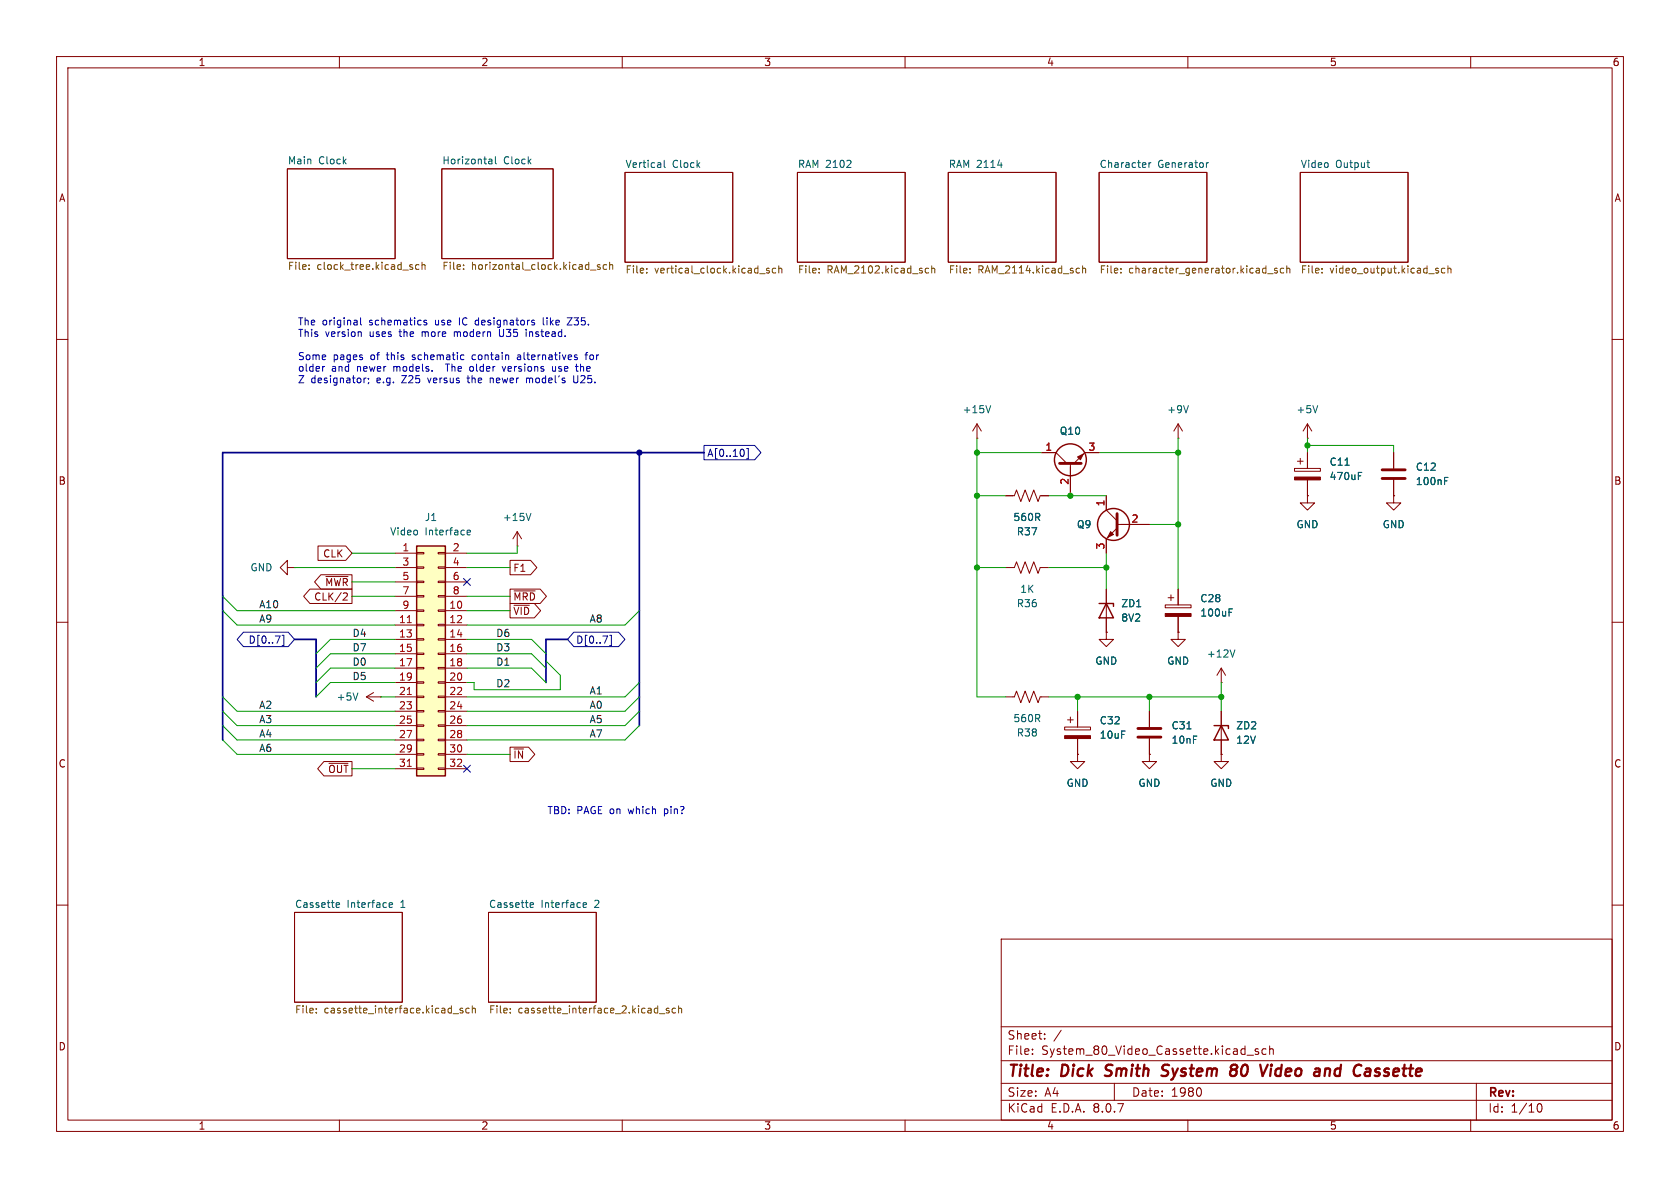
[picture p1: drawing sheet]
<svg xmlns="http://www.w3.org/2000/svg" width="297mm" height="210mm" viewBox="0 0 297 210" stroke-linecap="round" stroke-linejoin="round" font-family="sans-serif">
<g fill="none" stroke="#840000" stroke-width=".18">
<path d="M10 10h277v190h-277zM12 12h273v186h-273zM60 10v2M110 10v2M160 10v2M210 10v2M260 10v2M50.8 29.8h19v15.9h-19zM78.1 29.8h19.7v15.9h-19.7zM110.5 30.5h19v15.9h-19zM141 30.5h19v15.9h-19zM167.6 30.5h19.1v15.9h-19.1z"/>
<path d="M194.3 30.5h19.1v15.9h-19.1zM229.9 30.5h19v15.9h-19zM10 60h2M285 60h2M195.6 87.6v2.6l1.9 1.9M197.5 93.3l-1.9 2v2.5M197.5 92.7h5.7M228.9 82.8h4.5v.5h-4.5zM229.4 81.5h1M229.9 81v1M231.1 80v2.8M231.1 84.8v2.8"/>
<path d="M10 110h2M50.8 100.3v1.3l-1.3-1.3 1.3-1.2v1.2h1.3M52.1 100.3h.1M206 106.9h4.6v.5h-4.6zM206.5 105.7h1M207 105.2v1M208.3 104.1v2.8M208.3 109v2.8M285 110h2M64.8 123.2l1.2 .8M64.8 123.2h2.5M66 122.4l-1.2 .8"/>
<path d="M67.3 123.2h.1M10 160h2M52.1 161.3h19v15.9h-19zM86.4 161.3h19v15.9h-19zM177 166h108v32h-108zM285 160h2M60 198v2M110 198v2M160 198v2M177 194.5h108M177 191.5h108M177 187.5h108"/>
<path d="M177 181.5h108M182.5 186.3v.1M182.5 185.5v.1M184.7 183.6v.1M184.7 182.8v.1M187.6 182.1l-1.3 2M197 191.5v3M210 198v2M212.2 192.4l.2 .5-.2 .8M220.5 186.5h1.1M222.5 185.5l-.4-.1-.2 .2 .1 .2 .5 .2v.3h-.6M223.8 185.5l-.4-.1-.3 .3v.4l.1 .2h.6"/>
<path d="M224.5 185.5l.2-.1 .3 .1 .1 .9M224.5 184.9v1.5M260 198v2M261 191.5v6.5M271.7 195.7l.2-.5 .2-.1a.81 .81 0 0 1 .6 .6 .81 .81 0 0 1-.3 .8h-.4l-.3-.5"/>
</g>
<g fill="none" stroke="#840000" stroke-width=".4">
<path d="M195.3 190.1l.3 .1M195.6 188.4l-.1 .4 .1 .2M206.4 190a.85 .85 0 0 1-1.1 .1M206.4 188.2l-.7 .1a.46 .46 0 0 0-.2 .5 .46 .46 0 0 0 .3 .4l.6 .2M217.8 188.3l.6-.1 .3 .2v.3l-.4 .4M217.9 189.1h.4M218.3 189.1l.3 .2a.67 .67 0 0 1-.1 .7 .67 .67 0 0 1-.7 .2M224.7 188.9l-.2 1.3M224.8 188.2v.2M224.8 188.2l-.1 .1 .1 .1M224.8 188.2l.1 .1-.1 .1M225.6 189.1l-.2 .7 .4 .4"/>
<path d="M234.6 188.9l.5 .1v.2l-.1 1M243 190.1l.6 .1M243.8 188.9l-.5 .1-.2 .3 .3 .2h.3"/>
</g>
<g fill="none" stroke="#725600" stroke-width=".18">
<path d="M54.6 47.5v.1M54.6 46.8v.2M72.9 47.3v.3M74.1 46.8h-.4l-.2 .2 .1 .6h.5M74.6 46.9l.2-.1h.3l.1 .8M74.6 46.4v1.2M82 47.5v.1M82 46.8v.2M104.4 47.7h1M106.1 46.8h-.3l-.2 .2 .1 .1 .4 .2v.3h-.5M107.2 46.8h-.3l-.3 .2 .1 .6h.5M107.8 46.9l.2-.1h.3v.8"/>
<path d="M107.8 46.4v1.2M114.3 48.1v.2M114.3 47.5v.1M134.3 48.4h1M136 47.5l-.3-.1-.2 .2 .1 .2 .4 .1v.3h-.5M137.1 47.5l-.3-.1-.3 .3 .2 .5h.4M137.7 47.5l.2-.1 .3 .1v.8M137.7 47v1.3M144.8 48.1v.2M144.8 47.5v.1M163.8 47.4l.4 .1M164.2 48.2l-.4 .1"/>
<path d="M164.7 47.5l.2-.1 .3 .1 .1 .8M164.7 47v1.3M171.5 48.1v.2M171.5 47.5v.1M190.5 47.4l.3 .1M190.8 48.2l-.3 .1M191.4 47.5l.2-.1 .3 .1v.8M191.4 47v1.3M198.2 48.1v.2M198.2 47.5v.1M224.1 48.4h1M225.8 47.5l-.3-.1-.2 .2 .1 .2 .4 .1v.3h-.5"/>
<path d="M226.9 47.5l-.3-.1-.3 .3 .2 .5h.4M227.5 47.5l.2-.1 .3 .1v.8M227.5 47v1.3M233.7 48.1v.2M233.7 47.5v.1M254 47.8l.3 .1v.2l-.1 .2h-.3M254 47.4l.3 .1M255.4 47.5l-.3-.1-.3 .3 .1 .5h.5M256 47.5l.2-.1 .3 .1v.8M256 47v1.3M55.9 179v.1M55.9 178.3v.1"/>
<path d="M80.1 179.2h1M81.8 178.3l-.3-.1-.2 .2 .1 .2 .4 .1v.3h-.5M83 178.3l-.4-.1-.3 .3 .2 .5h.5M83.5 178.3l.2-.1 .3 .1v.8M83.5 177.8v1.3M90.2 179v.1M90.2 178.3v.1M116.6 179.2h.9M118.3 178.3l-.3-.1-.2 .2v.2l.5 .1v.3h-.5M119.4 178.3l-.3-.1-.3 .3 .1 .5h.5M120 178.3l.1-.1 .3 .1 .1 .8M120 177.8v1.3"/>
</g>
<g fill="none" stroke="#006464" stroke-width=".18">
<path d="M86.6 28.1l.3 .1 .1 .8M87 28.9l-.4 .1M87 28.4l-.4 .1M87.6 27.7v1.1l.2 .2M117.4 28.3v1.1l.2 .2M149.7 29.6h.7M150.4 28.5v.4M176.4 29.2h.8M203.1 28.8v.8M203.5 28.8l-.4 .2M213.3 28.8v.8M213.6 28.8l-.3 .2"/>
<path d="M241.6 28.8h.5M242 29.6h.1M237.8 82.2h.7M240.1 84.1h.5M240.1 83.5h.6M217.3 108.2h.4M217.3 107.6h.6M63.3 122.5l-.5 1.3M59.5 159.6h.4l.1 .3-.6 .1M68.8 160l.6-.1-.1-.3h-.3l-.2 .1 .1 .7h.4M93.8 159.6h.3l.2 .3-.6 .1M103.1 160l.6-.1-.1-.3h-.3l-.2 .1 .1 .7h.4"/>
<path d="M59.5 160.4h.5M93.8 160.4h.5"/>
</g>
<g fill="#840000" stroke="#840000" stroke-width=".18">
<path d="M206 108.5h4.6v.5h-4.6z"/>
<path d="M228.9 84.3h4.5v.5h-4.5z"/>
<path d="M196.3 94l.5 .5-1 .5z"/>
</g>
<path d="M197.5 90.8v3.8" fill="none" stroke="#840000" stroke-width=".51"/>
<circle cx="196.8" cy="92.7" r="2.82" fill="none" stroke="#840000" stroke-width=".25"/>
<path d="M73.7 96.5h5v40.7h-5z" fill="#ffffc2"/>
<g fill="none" stroke="#840000" stroke-width=".18">
<path d="M172.7 77.5h.1M172.7 74.9l-.7 1.3M172.7 74.9v2.6M172.7 74.9l.8 1.3M208.3 77.5h.1M208.3 74.9l-.8 1.3M208.3 74.9v2.6M208.3 74.9l.7 1.3M231.1 77.5h.1M231.1 74.9l-.7 1.3M231.1 74.9v2.6M231.1 74.9l.8 1.3"/>
<path d="M56.2 96.5h4.9l1.1 1.3-1.1 1.3h-4.9zM69.8 97.8h3.9M73.7 97.7h1.2v.2h-1.2zM77.5 97.7h1.2v.2h-1.2zM78.7 97.8h3.8M90.2 99.1h3.6l1.1 1.2-1.1 1.3h-3.6zM91.4 96.5h.1M91.4 94l-.7 1.3M91.4 94v2.5M91.4 94l.8 1.3M177.8 87.6h1.5l.4-1 .8 2 .7-2 .8 2 .8-2 .7 2 .4-1h1.5M184.1 80h2.6l1.9 1.9"/>
<path d="M189.2 81.9v5.7M194.3 80h-2.5l-1.9 1.9M195.6 87.6v2.6M195.6 95.3v2.5M198.1 92.7h5.1M231.1 87.6v1.3h1.3l-1.3 1.3-1.2-1.3h1.2M231.1 87.6h.1M231.1 80v2.8M231.1 84.8v2.8M246.4 87.6v1.3h1.2l-1.2 1.3-1.3-1.3h1.3M246.4 87.6h.1M246.4 80v2.8"/>
<path d="M246.4 84.8v2.8M54.8 104.1h7.4v2.6h-7.4l-1.1-1.3zM56.7 101.6h5.5v2.5h-5.5l-1.1-1.2zM57.6 101.9h3.9M60.9 104.8l.4 .1 .1 .3-.8 .9h.8M69.8 108h3.9M69.8 110.5h3.9M69.8 113h3.9M69.8 115.6h3.9M69.8 118.1h3.9M69.8 100.3h3.9M69.8 102.9h3.9"/>
<path d="M69.8 105.4h3.9M73.7 118h1.2v.2h-1.2zM73.7 115.4h1.2v.3h-1.2zM73.7 112.9h1.2v.3h-1.2zM73.7 110.4h1.2v.2h-1.2zM73.7 107.8h1.2v.3h-1.2zM73.7 105.3h1.2v.2h-1.2zM73.7 102.7h1.2v.3h-1.2zM73.7 100.2h1.2v.3h-1.2zM77.5 118h1.2v.2h-1.2zM77.5 115.4h1.2v.3h-1.2zM77.5 112.9h1.2v.3h-1.2z"/>
<path d="M77.5 110.4h1.2v.2h-1.2zM77.5 107.8h1.2v.3h-1.2zM77.5 105.3h1.2v.2h-1.2zM77.5 102.7h1.2v.3h-1.2zM77.5 100.2h1.2v.3h-1.2zM78.7 108h3.8M78.7 110.5h3.8M78.7 113h3.8M78.7 115.6h3.8M78.7 118.1h3.8M78.7 100.3h3.8M78.7 102.9h3.8"/>
<path d="M78.7 105.4h3.8M90.2 104.1h5.3l1.1 1.3-1.1 1.3h-5.3zM90.2 106.7h4.3l1.1 1.3-1.1 1.2h-4.3zM90.9 104.5h3.7M177.8 100.3h1.5l.4-1 .8 2 .7-2 .8 2 .8-2 .7 2 .4-1h1.5M195.6 111.8v1.2h1.2l-1.2 1.3-1.3-1.3h1.3M195.6 111.8h.1M195.6 104.1v7.7M208.3 111.8v1.2h1.2l-1.2 1.3-1.3-1.3h1.3M208.3 111.8h.1M208.3 104.1v2.8M208.3 109v2.8"/>
<path d="M215.9 118.1l-.8 1.3M215.9 118.1v2.6M215.9 118.1l.8 1.3M57.3 134.6h4.9v2.6h-4.9l-1.1-1.3zM58.2 134.9h3.3M69.8 120.7h3.9M69.8 123.2h3.9M69.8 125.7h3.9M69.8 128.3h3.9M69.8 130.8h3.9M69.8 133.4h3.9M69.8 135.9h3.9"/>
<path d="M73.7 135.8h1.2v.2h-1.2zM73.7 133.2h1.2v.3h-1.2zM73.7 130.7h1.2v.2h-1.2zM73.7 128.1h1.2v.3h-1.2zM73.7 125.6h1.2v.3h-1.2zM73.7 123.1h1.2v.2h-1.2zM73.7 120.5h1.2v.3h-1.2zM77.5 135.8h1.2v.2h-1.2zM77.5 133.2h1.2v.3h-1.2zM77.5 130.7h1.2v.2h-1.2zM77.5 128.1h1.2v.3h-1.2zM77.5 125.6h1.2v.3h-1.2z"/>
<path d="M77.5 123.1h1.2v.2h-1.2zM77.5 120.5h1.2v.3h-1.2zM78.7 120.7h3.8M78.7 123.2h3.8M78.7 125.7h3.8M78.7 128.3h3.8M78.7 130.8h3.8M78.7 133.4h3.8M78.7 135.9h3.8M90.2 132.1h3.2l1.2 1.3-1.2 1.2h-3.2zM90.9 132.4h1.7M177.8 123.2h1.5l.4-1 .8 2 .7-2 .8 2 .8-2 .7 2 .4-1h1.5"/>
<path d="M188.2 128.5h4.6v.5h-4.6zM188.7 127.3h1M189.2 126.7v1.1M190.5 133.4v1.2h1.3l-1.3 1.3-1.3-1.3h1.3M190.5 133.4h.1M190.5 125.7v2.8M190.5 130.6v2.8M203.2 133.4v1.2h1.3l-1.3 1.3-1.3-1.3h1.3M203.2 133.4h.1M203.2 125.7v2.8M203.2 130.6v2.8M215.9 120.7h.1"/>
<path d="M215.9 133.4v1.2h1.3l-1.3 1.3-1.3-1.3h1.3M215.9 133.4h.1M215.9 125.7v7.7"/>
</g>
<g fill="none" stroke="#840000" stroke-width=".25">
<path d="M73.7 96.5h5v40.7h-5zM194.3 106.7h2.5v.5M195.6 106.7l1.2 2.5h-2.5zM214.6 128.3h2.6v.5M215.9 128.3l1.3 2.5h-2.6z"/>
<circle cx="189.2" cy="81.3" r="2.82"/>
</g>
<path d="M72 110.1h.7M72 122.8h.7M72 135.5h.7" fill="none" stroke="#a90000" stroke-width=".18"/>
<g fill="none" stroke="#006464" stroke-width=".18">
<path d="M175.1 71.7l-.4 1.3M210.1 71.7l-.4 1.3M233 71.7l-.5 1.3M82.6 94.1l.6-.1-.1-.2-.3-.1-.2 .2v.6h.5M93.9 90.7l-.5 1.3M237.8 82.2h.7M240.1 84.1h.5M240.1 83.5h.6M255.4 85h.4M255.4 84.4h.6M217.3 108.2h.4M217.3 107.6h.6"/>
<path d="M218.3 114.9l-.4 1.2M209.8 128.8h.8"/>
</g>
<path d="M187.3 81.9h3.8M244.3 84.6h4.1M244.3 83.1h4.1M201.2 130.3h4M201.2 128.8h4" fill="none" stroke="#840000" stroke-width=".51"/>
<g fill="#840000" stroke="#840000" stroke-width=".18">
<path d="M190.5 80.8l1-.5-.5 1z"/>
<path d="M188.2 130h4.6v.6h-4.6z"/>
</g>
<path d="M124.5 78.7h8.9l1.1 1.3-1.1 1.3h-8.9zM131.5 79.7v.7M132 79.3h.3v1.8h-.3M43 111.8h8l1.1 1.2-1.1 1.3h-8l-1.1-1.3zM49.9 112.3h.3v1.8h-.3M81.9 102.3l1.3 1.2M83.2 102.3l-1.3 1.2M101.4 111.8h8l1.1 1.2-1.1 1.3h-8l-1.1-1.3zM107.8 112.3h.3v1.8h-.3M81.9 135.3l1.3 1.2M83.2 135.3l-1.3 1.2" fill="none" stroke="#000084" stroke-width=".18"/>
<g fill="none" stroke="#0000c2" stroke-width=".18">
<path d="M63.7 58.6l.2 .2v.7M63.7 56.2v1.1l.2 .1M75.4 56.7l-.3-.1-.2 .2 .1 .2 .4 .1v.3h-.5M80.3 58.6v.9M80.5 58.6l-.2 .2M84.1 56.7l-.1 .1 .1 .6M88.3 58.2v1.1l.1 .1 .4 .1M93 58.6v.9M94.3 57l.2 .2-.2 .2M94.3 56.6l.2 .1M96 56.2v1.1l.2 .1M100.3 56.2h.8l-.8 1.2h.8"/>
<path d="M57.4 64.8l-.3 .1M64.3 66.8v.9M64.7 66.8l-.4 .3M65.1 66.9v.1M65.2 67.6l-.1 .3M81.9 62.7l.1 .1M82 63.5l-.1 .1M82.6 66.8h.4M82.7 66.4l.1 1.2M83.1 65.5l.4 .1M83.5 64.8l-.4 .1M83.7 62.7l-.2 .3v.3l.2 .3"/>
<path d="M86.7 66.8v.9M87 66.8l-.3 .1M88.8 64.8l.3 .8 .3-.8M91.9 62.7l-.4 .1M91.9 63.1h-.3l-.2 .2 .1 .2 .4 .1M93.1 66.9l.3-.1 .2 .2M93.1 66.8v.9M97.7 64.8v.8h.3l.2-.1M98.2 64.8v.8M101.4 66.4v1l.3 .3 .3-.1 .1-.2v-1M101.9 63.2l.2 .1-.2 .3M101.9 62.7l.1 .1"/>
<path d="M102.6 64.4v1.2M102.8 64.8l-.2 .1M103.4 62.7h.5M103.9 62.3l-.3 .2v1.1"/>
</g>
<path d="M113 80v48.3M124.5 80h-85.1v50.8M52.1 113h3.8v10.2M100.3 113h-3.8v7.7" fill="none" stroke="#000084" stroke-width=".3"/>
<g fill="none" stroke="#009600" stroke-width=".18">
<path d="M172.7 77.5v45.7h5.1M208.3 77.5v26.6M231.1 78.7h15.3v1.3M231.1 77.5v2.5M62.2 97.8h7.6M91.4 96.5v1.3h-8.9M172.7 87.6h5.1M172.7 80h11.4M185.4 87.6h10.2M194.3 80h14M195.6 97.8v6.3M203.2 92.7h5.1"/>
<path d="M39.4 105.4l2.5 2.6h27.9M39.4 108l2.5 2.5h27.9M52.1 100.3h17.7M62.2 105.4h7.6M62.2 102.9h7.6M69.8 113h-11.4l-2.5 2.6M69.8 115.6h-11.4l-2.5 2.5M69.8 118.1h-11.4l-2.5 2.6M82.5 100.3h7.7M82.5 113h11.5l2.5 2.6M82.5 108h7.7M82.5 115.6h11.5l2.5 2.5"/>
<path d="M82.5 118.1h11.5l2.5 2.6M82.5 105.4h7.7M96.5 116.8l2.6 2.6v2.5h-15.3v-1.2h-1.3M113 108l-2.5 2.5h-28M172.7 100.3h5.1M185.4 100.3h10.2M39.4 123.2l2.5 2.5h27.9M39.4 130.8l2.5 2.6h27.9M39.4 128.3l2.5 2.5h27.9M39.4 125.7l2.5 2.6h27.9M62.2 135.9h7.6M67.3 123.2h2.5"/>
<path d="M69.8 120.7h-11.4l-2.5 2.5M82.5 133.4h7.7M113 120.7l-2.5 2.5h-28M113 123.2l-2.5 2.5h-28M113 128.3l-2.5 2.5h-28M113 125.7l-2.5 2.6h-28M185.4 123.2h30.5M190.5 123.2v2.5M203.2 123.2v2.5M215.9 120.7v5"/>
</g>
<g fill="#009600" stroke="#009600" stroke-width=".18">
<circle cx="172.7" cy="80" r=".46"/>
<circle cx="190.5" cy="123.2" r=".46"/>
<circle cx="172.7" cy="87.6" r=".46"/>
<circle cx="172.7" cy="100.3" r=".46"/>
<circle cx="189.2" cy="87.6" r=".46"/>
<circle cx="215.9" cy="123.2" r=".46"/>
<circle cx="195.6" cy="100.3" r=".46"/>
<circle cx="203.2" cy="123.2" r=".46"/>
<circle cx="208.3" cy="80" r=".46"/>
<circle cx="208.3" cy="92.7" r=".46"/>
<circle cx="231.1" cy="78.7" r=".46"/>
</g>
<circle cx="113" cy="80" r=".46" fill="#000084" stroke="#000084" stroke-width=".18"/>
<g font-size="2.8" fill="#840000">
<text x="178" y="190.9">Title:</text>
<text x="187.7" y="190.9">Dick</text>
<text x="196.3" y="190.9">Smith</text>
<text x="207.1" y="190.9">System</text>
<text x="220" y="190.9">80</text>
<text x="226.1" y="190.9">Video</text>
<text x="236.4" y="190.9">and</text>
<text x="244.2" y="190.9">Cassette</text>
</g>
<g font-size="2.1" fill="#840000">
<text x="178" y="184">Sheet:</text>
<text x="178" y="186.7">File:</text>
<text x="184.1" y="186.7">System_80_Video_Cassette.kicad_sch</text>
<text x="178" y="196.9">KiCad</text>
<text x="178" y="194.1">Size:</text>
<text x="184.7" y="194.1">A4</text>
<text x="185.7" y="196.9">E.D.A.</text>
<text x="193.3" y="196.9">8.0.7</text>
<text x="200" y="194.1">Date:</text>
<text x="207" y="194.1">1980</text>
<text x="263" y="194.3">Rev:</text>
<text x="263" y="196.9">Id:</text>
<text x="267.1" y="196.9">1/10</text>
</g>
<g font-size="1.8" fill="#840000">
<text x="35" y="11.9">1</text>
<text x="85" y="11.9">2</text>
<text x="135" y="11.9">3</text>
<text x="185" y="11.9">4</text>
<text x="235" y="11.9">5</text>
<text x="285" y="11.9">6</text>
<text x="10.3" y="35.9">A</text>
<text x="285.3" y="35.9">A</text>
<text x="10.3" y="85.9">B</text>
<text x="285.3" y="85.9">B</text>
<text x="57" y="98.7">CLK</text>
<text x="90.6" y="101.3">F1</text>
<text x="55.4" y="106.4">CLK/2</text>
<text x="57.4" y="103.8">~{MWR}</text>
<text x="90.6" y="106.4">~{MRD}</text>
<text x="90.6" y="108.9">~{VID}</text>
<text x="10.3" y="135.9">C</text>
<text x="57.9" y="136.8">~{OUT}</text>
<text x="90.6" y="134.3">~{IN}</text>
<text x="285.3" y="135.9">C</text>
<text x="10.3" y="185.9">D</text>
<text x="285.3" y="185.9">D</text>
<text x="35" y="199.9">1</text>
<text x="85" y="199.9">2</text>
<text x="135" y="199.9">3</text>
<text x="185" y="199.9">4</text>
<text x="235" y="199.9">5</text>
<text x="285" y="199.9">6</text>
</g>
<g font-size="1.8" fill="#006464">
<text x="50.8" y="29.1">Main</text>
<text x="56.3" y="29.1">Clock</text>
<text x="78.1" y="29.1">Horizontal</text>
<text x="89" y="29.1">Clock</text>
<text x="110.5" y="29.8">Vertical</text>
<text x="118.9" y="29.8">Clock</text>
<text x="141" y="29.8">RAM 2102</text>
<text x="167.6" y="29.8">RAM 2114</text>
<text x="194.3" y="29.8">Character</text>
<text x="204.7" y="29.8">Generator</text>
<text x="229.9" y="29.8">Video</text>
<text x="236.1" y="29.8">Output</text>
<text x="170.1" y="73.3">+15V</text>
<text x="187.3" y="77.1">Q10</text>
<text x="206.2" y="73.3">+9V</text>
<text x="229.1" y="73.3">+5V</text>
<text x="235" y="82.5">C11</text>
<text x="250.2" y="83.4">C12</text>
<text x="235" y="85.1">470uF</text>
<text x="250.2" y="86">100nF</text>
<text x="68.9" y="94.8">Video</text>
<text x="75" y="92.3">J1</text>
<text x="75.1" y="94.8">Interface</text>
<text x="88.8" y="92.3">+15V</text>
<text x="179.1" y="92.3">560R</text>
<text x="179.7" y="94.8">R37</text>
<text x="190.3" y="93.6">Q9</text>
<text x="229.1" y="93.6">GND</text>
<text x="244.3" y="93.6">GND</text>
<text x="44.2" y="101.2">GND</text>
<text x="179.7" y="107.5">R36</text>
<text x="180.3" y="105">1K</text>
<text x="198.1" y="107.5">ZD1</text>
<text x="212.1" y="106.7">C28</text>
<text x="198.1" y="110.1">8V2</text>
<text x="212.1" y="109.2">100uF</text>
<text x="193.5" y="117.7">GND</text>
<text x="206.2" y="117.7">GND</text>
<text x="213.3" y="116.4">+12V</text>
<text x="59.4" y="124.1">+5V</text>
<text x="179.1" y="127.9">560R</text>
<text x="179.7" y="130.4">R38</text>
<text x="194.3" y="128.2">C32</text>
<text x="194.3" y="130.8">10uF</text>
<text x="207" y="129.1">C31</text>
<text x="207" y="131.7">10nF</text>
<text x="218.4" y="129.1">ZD2</text>
<text x="218.4" y="131.7">12V</text>
<text x="188.5" y="139.3">GND</text>
<text x="201.2" y="139.3">GND</text>
<text x="213.9" y="139.3">GND</text>
<text x="52.1" y="160.6">Cassette</text>
<text x="61.3" y="160.6">Interface</text>
<text x="70.9" y="160.6">1</text>
<text x="86.4" y="160.6">Cassette</text>
<text x="95.6" y="160.6">Interface</text>
<text x="105.2" y="160.6">2</text>
</g>
<g font-size="1.8" fill="#725600">
<text x="50.8" y="48">File:</text>
<text x="56" y="48">clock_tree.kicad_sch</text>
<text x="78.1" y="48">File:</text>
<text x="83.3" y="48">horizontal_clock.kicad_sch</text>
<text x="110.5" y="48.7">File:</text>
<text x="115.7" y="48.7">vertical_clock.kicad_sch</text>
<text x="141" y="48.7">File:</text>
<text x="146.2" y="48.7">RAM_2102.kicad_sch</text>
<text x="167.6" y="48.7">File:</text>
<text x="172.9" y="48.7">RAM_2114.kicad_sch</text>
<text x="194.3" y="48.7">File:</text>
<text x="199.5" y="48.7">character_generator.kicad_sch</text>
<text x="229.9" y="48.7">File:</text>
<text x="235.1" y="48.7">video_output.kicad_sch</text>
<text x="52.1" y="179.5">File:</text>
<text x="57.3" y="179.5">cassette_interface.kicad_sch</text>
<text x="86.4" y="179.5">File:</text>
<text x="91.6" y="179.5">cassette_interface_2.kicad_sch</text>
</g>
<g font-size="1.8" fill="#0000c2">
<text x="52.6" y="57.7">The</text>
<text x="52.6" y="59.8">This</text>
<text x="57" y="57.7">original</text>
<text x="57.5" y="59.8">version</text>
<text x="65.4" y="57.7">schematics</text>
<text x="65.4" y="59.8">uses</text>
<text x="70.9" y="59.8">the</text>
<text x="75" y="59.8">more</text>
<text x="77.2" y="57.7">use</text>
<text x="80.9" y="59.8">modern</text>
<text x="81.6" y="57.7">IC</text>
<text x="84.7" y="57.7">designators</text>
<text x="89.1" y="59.8">U35</text>
<text x="94" y="59.8">instead.</text>
<text x="96.9" y="57.7">like</text>
<text x="101.4" y="57.7">Z35.</text>
<text x="52.6" y="63.9">Some</text>
<text x="52.6" y="65.9">older</text>
<text x="58.6" y="65.9">and</text>
<text x="58.9" y="63.9">pages</text>
<text x="63.2" y="65.9">newer</text>
<text x="65.6" y="63.9">of</text>
<text x="68.7" y="63.9">this</text>
<text x="69.8" y="65.9">models.</text>
<text x="73.3" y="63.9">schematic</text>
<text x="79.5" y="65.9">The</text>
<text x="83.9" y="65.9">older</text>
<text x="84.1" y="63.9">contain</text>
<text x="89.9" y="65.9">versions</text>
<text x="92.3" y="63.9">alternatives</text>
<text x="98.9" y="65.9">use</text>
<text x="103.3" y="65.9">the</text>
<text x="104.6" y="63.9">for</text>
<text x="52.6" y="68">Z</text>
<text x="55" y="68">designator;</text>
<text x="66.7" y="68">e.g.</text>
<text x="71.3" y="68">Z25</text>
<text x="76.1" y="68">versus</text>
<text x="83.3" y="68">the</text>
<text x="87.5" y="68">newer</text>
<text x="94.1" y="68">model's</text>
<text x="102.6" y="68">U25.</text>
<text x="96.7" y="144.1">TBD:</text>
<text x="102" y="144.1">PAGE on</text>
<text x="111.4" y="144.1">which</text>
<text x="117.9" y="144.1">pin?</text>
</g>
<g font-size="1.8" fill="#000084">
<text x="124.9" y="81">A[0..10]</text>
<text x="43.8" y="114">D[0..7]</text>
<text x="101.8" y="114">D[0..7]</text>
</g>
<g font-size="1.8" fill="#a90000">
<text x="184.7" y="79.8">1</text>
<text x="192.3" y="79.8">3</text>
<text x="189" y="85.8" transform="rotate(-90 189 85.8)">2</text>
<text x="195.3" y="89.6" transform="rotate(-90 195.3 89.6)">1</text>
<text x="200" y="92.5">2</text>
<text x="71" y="97.5">1</text>
<text x="71" y="100.1">3</text>
<text x="79.9" y="97.5">2</text>
<text x="79.9" y="100.1">4</text>
<text x="195.3" y="97.2" transform="rotate(-90 195.3 97.2)">3</text>
<text x="71" y="102.6">5</text>
<text x="71" y="105.2">7</text>
<text x="71" y="107.7">9</text>
<text x="79.3" y="107.7">10</text>
<text x="79.9" y="102.6">6</text>
<text x="79.9" y="105.2">8</text>
<text x="70.4" y="110.2">11</text>
<text x="70.4" y="112.8">13</text>
<text x="79.3" y="110.2">12</text>
<text x="79.3" y="112.8">14</text>
<text x="70.4" y="115.3">15</text>
<text x="70.4" y="117.9">17</text>
<text x="79.3" y="115.3">16</text>
<text x="79.3" y="117.9">18</text>
<text x="70.4" y="120.4">19</text>
<text x="70.4" y="122.9">21</text>
<text x="70.4" y="125.5">23</text>
<text x="79.3" y="120.4">20</text>
<text x="79.3" y="122.9">22</text>
<text x="79.3" y="125.5">24</text>
<text x="70.4" y="128">25</text>
<text x="70.4" y="130.6">27</text>
<text x="79.3" y="128">26</text>
<text x="79.3" y="130.6">28</text>
<text x="70.4" y="133.1">29</text>
<text x="70.4" y="135.6">31</text>
<text x="79.3" y="133.1">30</text>
<text x="79.3" y="135.6">32</text>
</g>
<g font-size="1.8" fill="#0f0f0f">
<text x="45.7" y="107.6">A10</text>
<text x="45.7" y="110.1">A9</text>
<text x="62.2" y="112.7">D4</text>
<text x="87.6" y="112.7">D6</text>
<text x="104.1" y="110.1">A8</text>
<text x="62.2" y="115.2">D7</text>
<text x="62.2" y="117.8">D0</text>
<text x="87.6" y="117.8">D1</text>
<text x="87.6" y="115.2">D3</text>
<text x="45.7" y="125.4">A2</text>
<text x="62.2" y="120.3">D5</text>
<text x="87.6" y="121.6">D2</text>
<text x="104.1" y="122.8">A1</text>
<text x="104.1" y="125.4">A0</text>
<text x="45.7" y="127.9">A3</text>
<text x="45.7" y="130.5">A4</text>
<text x="104.1" y="130.5">A7</text>
<text x="104.1" y="127.9">A5</text>
<text x="45.7" y="133">A6</text>
</g>
</svg>
